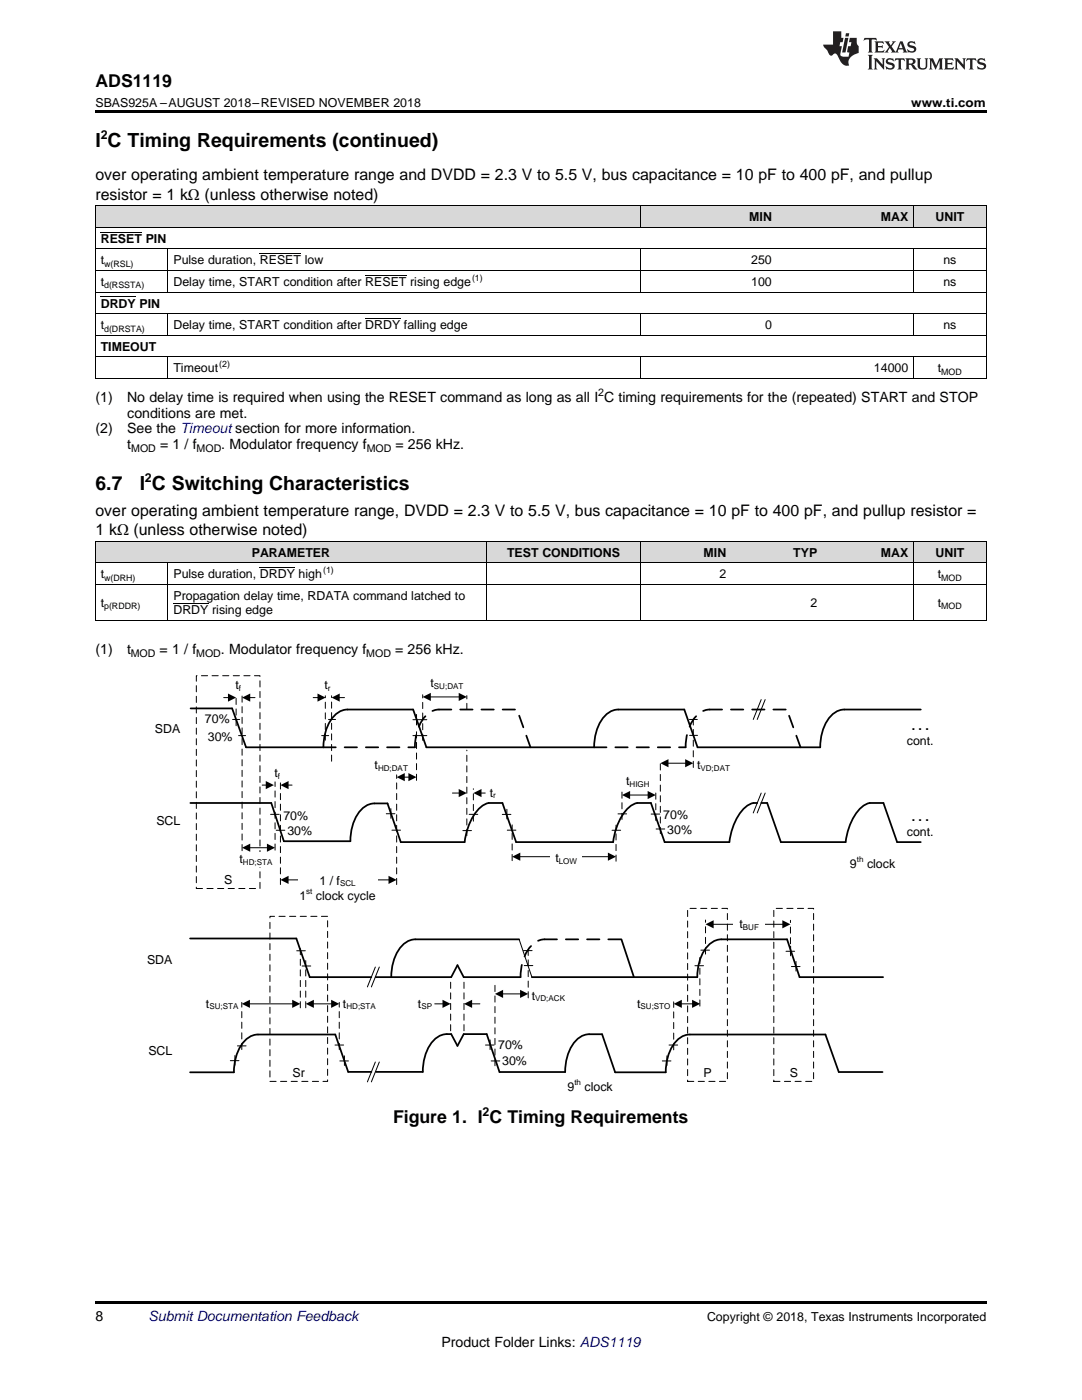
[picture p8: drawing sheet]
<svg xmlns="http://www.w3.org/2000/svg" width="216mm" height="279mm" viewBox="0 0 216 279" stroke-linecap="round" stroke-linejoin="round" font-family="sans-serif">
<g fill="#d8d8d8">
<path d="M19 108.1h14.5v4.3h-14.5z"/>
<path d="M33.5 108.1h63.5v4.3h-63.5z"/>
<path d="M97 108.1h30.9v4.3h-30.9z"/>
<path d="M127.9 108.1h18.1v4.3h-18.1z"/>
<path d="M146 108.1h18.2v4.3h-18.2z"/>
<path d="M164.2 108.1h18.1v4.3h-18.1z"/>
<path d="M182.3 108.1h14.5v4.3h-14.5z"/>
<path d="M19 41.1h14.5v4.3h-14.5z"/>
<path d="M33.5 41.1h63.5v4.3h-63.5z"/>
<path d="M97 41.1h30.9v4.3h-30.9z"/>
<path d="M127.9 41.1h27.2v4.3h-27.2z"/>
<path d="M155.1 41.1h27.2v4.3h-27.2z"/>
<path d="M182.3 41.1h14.5v4.3h-14.5z"/>
</g>
<path d="M19 259.7h177.8v.5h-177.8z" fill="#000"/>
<path d="M38 141.4h8.3l2.8 7.7h15.4a8 8 0 0 1 3.3-7.1l1.5-.4h13.1l2.7 7.5h33.5a8 8 0 0 1 3.2-7.1l1.6-.4h13.1l2.7 7.5h24.5a8 8 0 0 1 3.3-7.1l1.5-.4h15.2M38 160.3h16.1l2.5 7.6h13.3a8 8 0 0 1 3.3-7.2l1.5-.4h2.6l2.7 7.8h12.7a10.9 10.9 0 0 1 3.5-7.3l1.3-.5h2.8l2.7 7.8h19.3a10.9 10.9 0 0 1 3.6-7.3l1.3-.5h2.7l2.7 7.8h12.9a10.9 10.9 0 0 1 3.6-7.3l1.2-.5h.8M153.1 160.3l2.7 7.8h12.9a10.9 10.9 0 0 1 3.5-7.3l1.3-.5h2.8l2.7 7.8h4.7M37.9 187.3h21.2l2.7 7.7h12.3M75 195h15l1.3-2.4 1.2 2.4h11.4M103.6 187.5h-20.7a4.6 4.6 0 0 0-3.9 3.1 10.6 10.6 0 0 0-.9 4.4M106.1 195h33a8 8 0 0 1 3.3-7.1l1.5-.4h13.2l2.4 7.5h16.7M124 187.5l2.5 7.5M74.1 213.9h-4.6l-2.6-7.4h-15.4a4.6 4.6 0 0 0-3.9 3 10.6 10.6 0 0 0-.9 4.5h-8.8M75 213.9h9.4a8 8 0 0 1 3.3-7.1l.7-.3 1.6-.1 1.3 2.3 1.2-2.3h4.6l2.6 7.5h13.1a8 8 0 0 1 3.3-7.1l1.5-.4h2.5l2.6 7.6h10.1a8 8 0 0 1 3.3-7.2l1.5-.3h27.1l2.7 7.4h8.7" fill="none" stroke="#000" stroke-width=".35"/>
<path d="M64.5 149.1h18.3M82.8 149.1a8 8 0 0 1 3.3-7.1l1.5-.4M87.6 141.6h15.6M105.9 149.1l-2.7-7.5M118.6 149.1h18.2M136.8 149.1a8 8 0 0 1 3.3-7.1l1.5-.4M141.6 141.6h15.4M159.7 149.1l-2.7-7.5M103.9 195a8 8 0 0 1 3.3-7.1l1.5-.4M108.7 187.5h15.3" fill="none" stroke="#000" stroke-width=".35" stroke-dasharray="2.5 1.8"/>
<g fill="none" stroke="#000" stroke-width=".2">
<path d="M59.2 189.7h1.7M60.3 192.8h1.7M100.2 198.4h3.8M103.6 187.5l2.5 7.5M138.7 192.7h1.7M139.8 189.6h1.8M142.2 184.5h14.1M156.8 189.8h1.8M157.8 188.8v2M157.9 192.9h1.7M158.8 191.9v1.9M46 211.7h1.7"/>
<path d="M46.9 210.7v1.9M47.4 208.7h1.7M49.7 200.3h8.8M62.4 200.3h3.9M66.8 208.6h1.8M67.8 211.7h1.7M68.7 210.7v1.9M86.7 200.3h1.8M94 200.3h1.8M96.9 208.6h1.7M97.8 207.5v2M98 211.7h1.7"/>
<path d="M132.2 211.7h1.7M133.1 210.7v1.9M133.5 208.6h1.7M135.8 200.3h2.5"/>
</g>
<g fill="none" stroke="#000" stroke-width=".2" stroke-dasharray="1.2 .9">
<path d="M47.1 144.8v-6M64.9 147.7v-8.8M66.2 151.9v-13M83.1 155.7v-9.7M84.3 147.8v-9.1M138.3 153.2v-10.4M48.3 169.8v-31M54.9 169.7v-13.7M56 176.5v-20.5M79.1 176.5v-21.9M93.2 166.8v-17.1M94.5 163.9v-6.5"/>
<path d="M102.2 171.8v-7.2M122.9 171.9v-7.2M124.1 163.5v-5.7M130.9 163.7v-5.7M131.8 166.4v-14.7M53.9 182.9h11.5v32.9h-11.5zM105.4 199.1v-10.4M137.2 181.3h7.9v34.5h-7.9zM140.8 190.4v-6.8M154.4 181.3h7.9v34.5h-7.9zM157.7 190.5v-6.8M48.2 209.5v-9.4"/>
<path d="M59.9 201.1v-12.3M61 201.1v-9.4M67.7 209.5v-9.4M89.9 205.7v-9.8M92.6 205.7v-9.8M98.8 212.7v-16.8M134.4 209.5v-9.6M139.7 200.8v-9.9"/>
</g>
<path d="M58.3 199.5l1.6 .8-1.6 .9zM66.1 199.5l1.6 .8-1.6 .9zM88.3 199.5l1.6 .8-1.6 .9zM92.6 200.3l1.6-.8v1.7zM98.8 198.4l1.6-.9v1.7zM103.8 197.5l1.6 .9-1.6 .8zM138.1 199.5l1.6 .8-1.6 .9zM140.8 184.5l1.6-.8v1.6zM156.1 183.7l1.6 .8-1.6 .8zM48.2 200.3l1.7-.8v1.7zM61 200.3l1.6-.8v1.7zM134.4 200.3l1.6-.8v1.7z" fill="#000"/>
<path d="M146.3 182.5h6.4v3.9h-6.4z" fill-rule="evenodd" fill="#fff"/>
<path d="M77.1 162.4h1.7M78 161.4v1.9M78.2 165.7h1.7M92.4 165.8h1.7M93.6 162.5h1.7M100.2 162.5h1.7M101.1 161.5v1.9M101.2 165.7h1.7M103.6 171h17.9" fill="none" stroke="#000" stroke-width=".2"/>
<path d="M102.2 171l1.6-.8v1.6zM121.3 170.2l1.6 .8-1.6 .8z" fill="#000"/>
<path d="M109.8 169.4h6.4v4h-6.4z" fill-rule="evenodd" fill="#fff"/>
<path d="M57.4 175.6h20.3M122.1 165.7h1.7M123.3 162.4h1.7M129.9 162.5h1.8M130.9 165.4h1.7M104.5 189.7h1.7M104.6 192.7h1.7" fill="none" stroke="#000" stroke-width=".2"/>
<path d="M56 175.6l1.6-.8v1.6zM77.5 174.8l1.6 .8-1.6 .8z" fill="#000"/>
<path d="M59.4 175.3h15.9v4h-15.9z" fill-rule="evenodd" fill="#fff"/>
<g fill="none" stroke="#000" stroke-width=".2">
<path d="M44.6 139.2h1.1M49.7 139.2h1.2M62.5 139.2h1.1M67.6 139.2h1.1M85.8 139.1h5.9M46.4 143.6h1.4M47.6 146.8h1.4M52.3 156.7h.9M57.4 156.7h.9M64.2 146.8h1.4M65.5 143.6h1.5M80.6 155.1h1.1"/>
<path d="M82.4 146.8h2.8M82.4 143.6h2.8M83.1 142.6v2.1M90.3 158.3h1.4M95.9 158.3h.9M125.5 158.7h3.9M133.2 152.3h3.7M137.6 143.6h1.5M137.6 146.8h1.6M49.7 169.2h3.8M54 162.5h1.7M55.1 165.7h1.7"/>
</g>
<g fill="#000">
<path d="M45.5 138.4l1.6 .8-1.6 .8zM63.4 138.4l1.6 .8-1.6 .8zM84.3 139.1l1.7-.8v1.6zM91.5 138.3l1.7 .8-1.7 .8zM48.3 139.2l1.6-.8v1.6zM53 155.9l1.7 .8-1.7 .8zM56 156.7l1.6-.8v1.6zM66.2 139.2l1.6-.8v1.6zM79.1 155.1l1.7-.8v1.6zM81.5 154.3l1.6 .8-1.6 .8zM91.5 157.5l1.7 .8-1.7 .8zM94.5 158.3l1.6-.8v1.6z"/>
<path d="M124.1 158.7l1.6-.8v1.6zM129.2 157.9l1.7 .8-1.7 .8zM131.8 152.3l1.6-.8v1.6zM136.7 151.5l1.6 .8-1.6 .8zM48.3 169.2l1.6-.8v1.6zM53.3 168.4l1.6 .8-1.6 .8z"/>
</g>
<path d="M39.2 134.9h12.7v42.4h-12.7zM93.2 141.6v-2.8" fill="none" stroke="#000" stroke-width=".2" stroke-dasharray="1.2 .9"/>
<path d="M47.3 170.1h7.5v2.9h-7.5z" fill-rule="evenodd" fill="#fff"/>
<g fill="none" stroke="#000" stroke-width=".2">
<path d="M19 58.3h177.8M19 54h177.8M19 49.7h177.8M19 45.4h177.8M19 41.1h177.8M19.1 41.1v34.5M33.5 49.7v8.6M127.8 41.1v4.3M127.8 49.7v8.6M182.3 41.1v4.3M182.3 49.7v8.6M196.8 41.1v34.5"/>
<path d="M19 75.5h177.8M19 71.2h177.8M19 66.9h177.8M19 62.6h177.8M33.5 62.7v4.3M33.5 71.3v4.3M127.8 62.7v4.3M127.8 71.3v4.3M182.3 62.7v4.3M182.3 71.3v4.3M19 116.6h177.8M19 112.3h177.8"/>
<path d="M19 108h177.8M19.1 108v15.8M33.5 112.3v11.5M97 108v15.8M127.8 108v15.8M182.3 108v15.8M196.8 108v15.8M19 123.7h177.8M151.9 139.6l-1.6 4M152.7 139.6l-1.6 4M151.9 158.3l-1.6 3.9M152.7 158.3l-1.6 3.9"/>
<path d="M74.9 193l-1.6 4M75.7 193l-1.6 4M74.9 211.9l-1.6 4M75.7 211.9l-1.6 4"/>
</g>
<path d="M151.9 160.3h1.2" fill="none" stroke="#000" stroke-width=".35"/>
<path d="M19 22h177.8v.5h-177.8zM19 123.8h.2zM96.9 123.8h.1zM127.8 123.8h.1zM182.2 123.8h.1zM196.7 123.8h.1z" fill="#000"/>
<g fill="#231f20">
<path d="M172.5 7.6l-.1 .5 .4-.2h.6v.1v2.1l-.2 .4h.9l-.2-.4v-2.1l.1-.1h.5l.5 .2-.2-.5zM174.5 8.3l.2 .3v1.5l-.2 .4h1.8l.2-.6a1.04 1.04 0 0 1-1.3 .2v-.7h.6l.3 .2v-.6l-.3 .2h-.6v-.6l.8-.1 .4 .3-.2-.5zM176.5 8.3l.9 1.1-.9 1.1h.8l-.2-.2 .4-.7 .5 .7-.2 .2h1.5l-.2-.2 .2-.4h.9l.1 .4-.2 .2h1l-.3-.3-.7-1.9h-.5l-.9 2-.8-1 .9-1h-.8l.1 .3-.4 .5-.3-.6 .1-.2zM179.7 8.6l.4 1h-.7zM181.3 8.4a.63 .63 0 0 0-.2 .7 .63 .63 0 0 0 .6 .4l.6 .2 .1 .2a.75 .75 0 0 1-.7 .4 .75 .75 0 0 1-.6-.5l.1 .7 .1-.1a1.11 1.11 0 0 0 1.5-.6 1.13 1.13 0 0 0-1.2-.8l-.1-.4a1.04 1.04 0 0 1 1.2 .2l-.2-.5-.2 .1-.4-.2zM173.2 10.9l.2 .4v2.2l-.2 .4h1l-.3-.4v-2.2l.3-.4zM174.3 11.6l.3 .4v1.5l-.3 .4h.8l-.2-.4v-1.3l1.5 1.7v-1.9l.2-.4h-.7l.2 .4v.9l-1.1-1.3zM177 11.8a.62 .62 0 0 0-.2 .7 .62 .62 0 0 0 .6 .4l.6 .1 .1 .3a.76 .76 0 0 1-.7 .3 .76 .76 0 0 1-.7-.4l.2 .7 .1-.1a1.11 1.11 0 0 0 1.5-.6 1.13 1.13 0 0 0-1.2-.8l-.1-.4a1.04 1.04 0 0 1 1.2 .2l-.2-.6-.2 .1-.5-.1zM178.7 11.6l-.2 .6a.61 .61 0 0 1 .8-.3v1.6l-.2 .4h.9l-.2-.4v-1.6a.63 .63 0 0 1 .7 .3l-.1-.6zM180.6 11.6l.3 .4v1.5l-.3 .4h1l-.2-.2-.1-.8 .6 .2a.76 .76 0 0 0 1.2 .7l-1-1a.58 .58 0 0 0 .6-.5 .58 .58 0 0 0-.5-.6zM181.4 11.9h.1a.45 .45 0 0 1 .5 .1 .45 .45 0 0 1 .1 .5l-.8 .2zM182.9 11.6l.2 .2a2.17 2.17 0 0 0 .3 1.9 .99 .99 0 0 0 1.6-.6v-1.1l.2-.4h-.7l.2 .2a1.92 1.92 0 0 1-.2 1.8 .6 .6 0 0 1-.9-.5v-1.1l.2-.4zM185.4 11.6l.2 .4v1.5l-.2 .4h.7l-.2-.4v-1.4l.8 1.8 .8-1.8v1.4l-.2 .4h.9l-.2-.4v-1.5l.2-.4h-.8l-.6 1.5-.6-1.5zM188.4 11.6l.2 .4v1.5l-.2 .4h1.8l.1-.6a1.04 1.04 0 0 1-1.2 .1v-.6h.5l.4 .2v-.6l-.4 .2h-.5v-.7h.8l.3 .3-.1-.6zM190.5 11.6l.2 .4v1.5l-.2 .4h.7l-.2-.4v-1.3l1.5 1.7v-1.9l.2-.4h-.7l.2 .4v.9l-1.1-1.3zM192.9 11.6l-.1 .6a.61 .61 0 0 1 .7-.3l.1 1.6-.3 .4h1l-.3-.4 .1-1.6a.63 .63 0 0 1 .7 .3l-.1-.6zM195.2 11.8a.62 .62 0 0 0-.2 .7 .62 .62 0 0 0 .6 .4l.6 .1 .1 .3a.76 .76 0 0 1-.7 .3 .76 .76 0 0 1-.6-.4l.1 .7 .1-.1a1.11 1.11 0 0 0 1.6-.6 1.13 1.13 0 0 0-1.3-.8l-.1-.4a1.04 1.04 0 0 1 1.2 .2l-.1-.6-.2 .1-.5-.1z"/>
<path d="M166.2 6.3v2.6h-1.9v.4l.8 .9a.91 .91 0 0 0 1 .8 .56 .56 0 0 1 .5-.3 .56 .56 0 0 1 .5 .3l.4 .8a1.53 1.53 0 0 0 1.9 1.2 1.54 1.54 0 0 1 1-2.1l.9-.3v-1.4a1.52 1.52 0 0 1-.4-1.6h-1.3l-.2 .8h.5l-.2 .8h-.5l-.1 1v.2l.4 .1-.2 .8a1.93 1.93 0 0 1-1.6-.3l.3-1.8h-.5l.2-.8h.4l.2-.8h-.4v-1.3zM168.6 7.6l-.6 2.9h.7l.6-2.9zM168.8 6.6l-.1 .7h.6l.2-.7z"/>
</g>
<path d="M20.1 59.2h7M20.1 46.3h8.2M51.9 50.6h8.2M72.9 54.9h8.2M72.9 63.5h7M51.9 113.2h6.9M34.6 120.4h7" fill="none" stroke="#000" stroke-width=".2"/>
<g font-size="3.9">
<text x="19" y="29.3">I C Timing Requirements (continued)</text>
<text x="19" y="97.8">6.7</text>
<text x="27.9" y="97.8">I C Switching Characteristics</text>
</g>
<g font-size="3.5">
<text x="19" y="17.3">ADS1119</text>
<text x="78.4" y="224.1">Figure 1. I C Timing Requirements</text>
</g>
<g font-size="3.2">
<text x="19" y="36">over operating ambient temperature range and DVDD = 2.3 V to 5.5 V, bus capacitance = 10 pF to 400 pF, and pullup</text>
<text x="19" y="39.9">resistor = 1 kΩ (unless otherwise noted)</text>
<text x="19" y="102.9">over operating ambient temperature range, DVDD = 2.3 V to 5.5 V, bus capacitance = 10 pF to 400 pF, and pullup resistor =</text>
<text x="19" y="106.8">1 kΩ (unless otherwise noted)</text>
</g>
<g font-size="2.8">
<text x="19" y="80.2">(1)</text>
<text x="25.4" y="80.2">No delay time is required when using the RESET command as long as all I C timing requirements for the (repeated) START and STOP</text>
<text x="25.4" y="83.3">conditions are met.</text>
<text x="19" y="86.5">(2)</text>
<text x="25.4" y="86.5">See the Timeout section for more information.</text>
<text x="25.4" y="89.7">t</text>
<text x="31.9" y="89.7">= 1 / f</text>
<text x="44.2" y="89.7">. Modulator frequency f</text>
<text x="78.9" y="89.7">= 256 kHz.</text>
<text x="19" y="130.5">(1)</text>
<text x="25.4" y="130.5">t</text>
<text x="31.9" y="130.5">= 1 / f</text>
<text x="44.1" y="130.5">. Modulator frequency f</text>
<text x="78.8" y="130.5">= 256 kHz.</text>
<text x="19" y="263.6">8</text>
<text x="88.1" y="268.9">Product Folder Links: ADS1119</text>
</g>
<text font-size="2.8" fill="#0000c8" x="29.6" y="263.6">Submit Documentation Feedback</text>
<g font-size="2.5">
<text x="19" y="21.4">SBAS925A –AUGUST 2018–REVISED NOVEMBER 2018</text>
<text x="181.8" y="21.4">www.ti.com</text>
<text x="20.1" y="27.7">2</text>
<text x="149.5" y="44.2">MIN</text>
<text x="175.8" y="44.2">MAX</text>
<text x="186.7" y="44.2">UNIT</text>
<text x="20.1" y="48.5">RESET PIN</text>
<text x="20.1" y="52.8">t</text>
<text x="34.6" y="52.8">Pulse duration, RESET low</text>
<text x="149.9" y="52.8">250</text>
<text x="188.2" y="52.8">ns</text>
<text x="20.1" y="57.1">t</text>
<text x="34.6" y="57.1">Delay time, START condition after RESET rising edge</text>
<text x="149.9" y="57.1">100</text>
<text x="188.2" y="57.1">ns</text>
<text x="20.1" y="61.4">DRDY PIN</text>
<text x="20.1" y="65.7">t</text>
<text x="34.6" y="65.7">Delay time, START condition after DRDY falling edge</text>
<text x="152.6" y="65.7">0</text>
<text x="188.2" y="65.7">ns</text>
<text x="20.1" y="70">TIMEOUT</text>
<text x="34.6" y="74.3">Timeout</text>
<text x="174.4" y="74.3">14000</text>
<text x="187.1" y="74.3">t</text>
<text x="28.9" y="96.2">2</text>
<text x="50.2" y="111.1">PARAMETER</text>
<text x="101.2" y="111.1">TEST CONDITIONS</text>
<text x="140.4" y="111.1">MIN</text>
<text x="158.3" y="111.1">TYP</text>
<text x="175.8" y="111.1">MAX</text>
<text x="186.7" y="111.1">UNIT</text>
<text x="20.1" y="115.4">t</text>
<text x="34.6" y="115.4">Pulse duration, DRDY high</text>
<text x="34.6" y="119.7">Propagation delay time, RDATA command latched to</text>
<text x="143.6" y="115.4">2</text>
<text x="187.1" y="115.4">t</text>
<text x="20.1" y="121.1">t</text>
<text x="34.6" y="122.5">DRDY rising edge</text>
<text x="161.7" y="121.1">2</text>
<text x="187.1" y="121.1">t</text>
<text x="47" y="137.6">t</text>
<text x="64.8" y="137.6">t</text>
<text x="85.9" y="137.2">t</text>
<text x="30.9" y="146.3">SDA</text>
<text x="40.9" y="144.3">70%</text>
<text x="41.5" y="147.9">30%</text>
<text x="181" y="148.6">cont.</text>
<text x="181.9" y="145.6">. . .</text>
<text x="54.8" y="155">t</text>
<text x="74.7" y="153.5">t</text>
<text x="139.1" y="153.5">t</text>
<text x="97.7" y="159">t</text>
<text x="124.9" y="156.6">t</text>
<text x="31.2" y="164.6">SCL</text>
<text x="56.5" y="163.6">70%</text>
<text x="57.3" y="166.6">30%</text>
<text x="132.4" y="163.4">70%</text>
<text x="133.1" y="166.5">30%</text>
<text x="181" y="166.8">cont.</text>
<text x="181.9" y="163.9">. . .</text>
<text x="47.8" y="172.3">t</text>
<text x="110.8" y="172.1">t</text>
<text x="169.6" y="173.3">9</text>
<text x="173" y="173.3">clock</text>
<text x="44.7" y="176.5">S</text>
<text x="59.7" y="179.5">1</text>
<text x="63" y="179.5">clock cycle</text>
<text x="63.7" y="176.6">1 / f</text>
<text x="147.6" y="185.2">t</text>
<text x="29.3" y="192.3">SDA</text>
<text x="41.1" y="201.1">t</text>
<text x="68.4" y="201.1">t</text>
<text x="83.4" y="201.1">t</text>
<text x="106.1" y="199.5">t</text>
<text x="127.1" y="201.1">t</text>
<text x="99.4" y="209.4">70%</text>
<text x="29.6" y="210.6">SCL</text>
<text x="58.4" y="215">Sr</text>
<text x="100.2" y="212.6">30%</text>
<text x="140.3" y="215">P</text>
<text x="157.6" y="215">S</text>
<text x="113.2" y="217.7">9</text>
<text x="116.6" y="217.7">clock</text>
<text x="96.3" y="222.7">2</text>
<text x="141.1" y="263.6">Copyright © 2018, Texas Instruments Incorporated</text>
</g>
<g font-size="2.1">
<text x="119.3" y="79">2</text>
<text x="26.2" y="90.2">MOD</text>
<text x="39.2" y="90.2">MOD</text>
<text x="73.2" y="90.2">MOD</text>
<text x="26.1" y="131">MOD</text>
<text x="39.2" y="131">MOD</text>
<text x="73.1" y="131">MOD</text>
</g>
<g font-size="1.8">
<text x="20.8" y="53.3">w(RSL)</text>
<text x="20.8" y="57.6">d(RSSTA)</text>
<text x="94.2" y="56.1">(1)</text>
<text x="20.8" y="66.2">d(DRSTA)</text>
<text x="43.7" y="73.3">(2)</text>
<text x="187.8" y="74.8">MOD</text>
<text x="20.8" y="115.9">w(DRH)</text>
<text x="64.5" y="114.4">(1)</text>
<text x="187.8" y="115.9">MOD</text>
<text x="20.8" y="121.6">p(RDDR)</text>
<text x="187.8" y="121.6">MOD</text>
</g>
<g font-size="1.6">
<text x="47.7" y="137.9">f</text>
<text x="65.4" y="137.9">r</text>
<text x="86.6" y="137.5">SU;DAT</text>
<text x="55.4" y="155.4">f</text>
<text x="75.4" y="153.8">HD;DAT</text>
<text x="139.8" y="153.8">VD;DAT</text>
<text x="98.4" y="159.4">r</text>
<text x="125.6" y="157">HIGH</text>
<text x="48.5" y="172.6">HD;STA</text>
<text x="111.5" y="172.4">LOW</text>
<text x="171" y="172.1">th</text>
<text x="61.1" y="178.4">st</text>
<text x="67.9" y="176.9">SCL</text>
<text x="148.2" y="185.5">BUF</text>
<text x="41.8" y="201.4">SU;STA</text>
<text x="69.1" y="201.4">HD;STA</text>
<text x="84.1" y="201.4">SP</text>
<text x="106.8" y="199.8">VD;ACK</text>
<text x="127.8" y="201.4">SU;STO</text>
<text x="114.6" y="216.6">th</text>
</g>
</svg>
